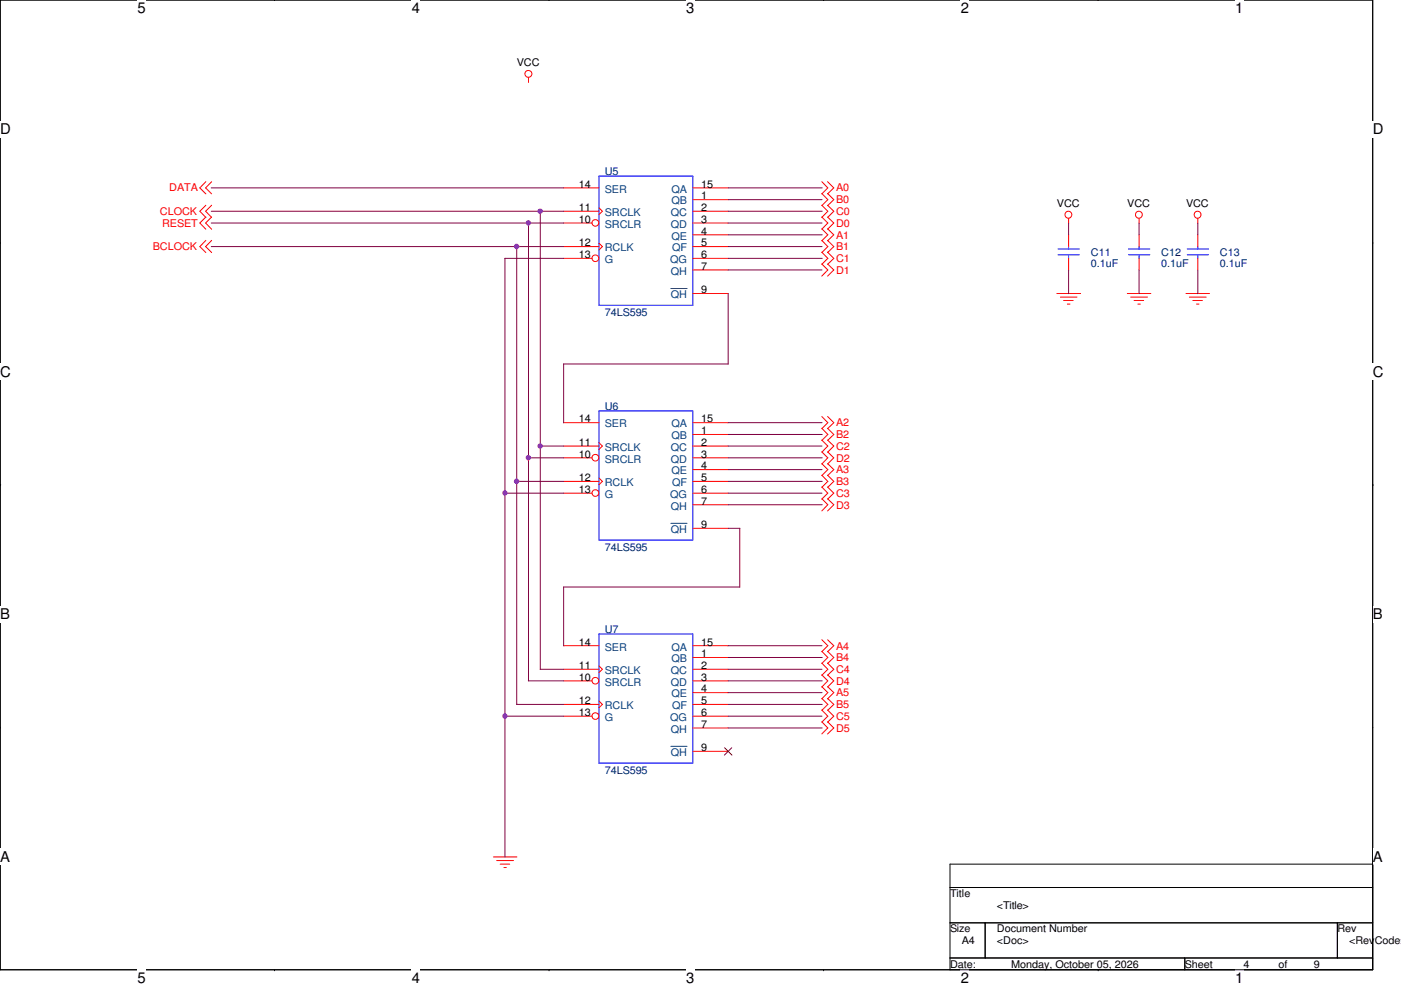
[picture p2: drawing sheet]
<svg xmlns="http://www.w3.org/2000/svg" width="297mm" height="210mm" viewBox="0 0 297 210" stroke-linecap="round" stroke-linejoin="round" font-family="sans-serif">
<path d="M0 0h291v205.6h-291z" fill="none" stroke="#000" stroke-width=".21"/>
<g fill="#fff">
<path d="M29.1 0h1.8v3.5h-1.8z"/>
<path d="M29.1 205.6h1.8v3.5h-1.8z"/>
</g>
<path d="M58.2 0h.1M58.2 205.6h.1" fill="none" stroke="#000" stroke-width=".21"/>
<g fill="#fff">
<path d="M87.3 0h1.7v3.5h-1.7z"/>
<path d="M87.3 205.6h1.7v3.5h-1.7z"/>
</g>
<path d="M116.4 0h.1M116.4 205.6h.1" fill="none" stroke="#000" stroke-width=".21"/>
<g fill="#fff">
<path d="M145.5 0h1.7v3.5h-1.7z"/>
<path d="M145.5 205.6h1.7v3.5h-1.7z"/>
</g>
<path d="M174.6 0h.1M174.6 205.6h.1" fill="none" stroke="#000" stroke-width=".21"/>
<g fill="#fff">
<path d="M203.7 0h1.7v3.5h-1.7z"/>
<path d="M203.7 205.6h1.7v3.5h-1.7z"/>
</g>
<path d="M232.8 0h.1M232.8 205.6h.1" fill="none" stroke="#000" stroke-width=".21"/>
<g fill="#fff">
<path d="M261.9 0h1.7v3.5h-1.7z"/>
<path d="M261.9 205.6h1.7v3.5h-1.7z"/>
<path d="M0 25.7h2.3v3.5h-2.3z"/>
<path d="M291 25.7h2.3v3.5h-2.3z"/>
<path d="M0 77.1h2.3v3.5h-2.3z"/>
<path d="M291 77.1h2.3v3.5h-2.3z"/>
</g>
<path d="M0 51.4h.1M291 51.4h.1" fill="none" stroke="#000" stroke-width=".21"/>
<g fill="#fff">
<path d="M0 128.5h2.1v3.5h-2.1z"/>
<path d="M291 128.5h2.1v3.5h-2.1z"/>
</g>
<path d="M0 102.8h.1M291 102.8h.1" fill="none" stroke="#000" stroke-width=".21"/>
<g fill="#fff">
<path d="M0 179.9h2.1v3.4h-2.1z"/>
<path d="M291 179.9h2.1v3.4h-2.1z"/>
</g>
<path d="M0 154.2h.1M291 154.2h.1M201.4 183.2h89.6v22.4h-89.6zM201.4 188.2h89.6M201.4 195.7h89.6M208.9 195.7v7.4M283.5 195.7v7.4M201.4 203.1h89.6M251.2 203.1v2.5" fill="none" stroke="#000" stroke-width=".21"/>
<g fill="none" stroke="#f00" stroke-width=".21">
<path d="M112.1 16.4v1.1M43.6 38.5l-1.2 1.3 1.2 1.3M44.9 38.5l-1.3 1.3 1.3 1.3M119.5 39.8h7.5M146.9 39.8h7.5M174.2 38.5l1.3 1.3-1.3 1.3M175.5 38.5l1.3 1.3-1.3 1.3M43.6 43.5l-1.2 1.3 1.2 1.3M43.6 51l-1.2 1.3 1.2 1.3M43.6 46l-1.2 1.3 1.2 1.3M44.9 43.5l-1.3 1.3 1.3 1.3M44.9 51l-1.3 1.3 1.3 1.3"/>
<path d="M44.9 46l-1.3 1.3 1.3 1.3M119.5 44.8h7.5M119.5 47.3h6M119.5 52.3h7.5M119.5 54.8h6M127 44.1l.7 .7-.7 .7M127 51.6l.7 .7-.7 .7M146.9 44.8h7.5M146.9 47.3h7.5M146.9 52.3h7.5M146.9 54.8h7.5M146.9 42.3h7.5"/>
<path d="M146.9 49.8h7.5M146.9 57.2h7.5M174.2 46l1.3 1.3-1.3 1.3M174.2 41l1.3 1.3-1.3 1.3M174.2 43.5l1.3 1.3-1.3 1.3M174.2 53.5l1.3 1.3-1.3 1.2M174.2 51l1.3 1.3-1.3 1.3M174.2 56l1.3 1.2-1.3 1.3M174.2 48.5l1.3 1.3-1.3 1.3M175.5 46l1.3 1.3-1.3 1.3M175.5 41l1.3 1.3-1.3 1.3M175.5 43.5l1.3 1.3-1.3 1.3"/>
<path d="M175.5 53.5l1.3 1.3-1.3 1.2M175.5 51l1.3 1.3-1.3 1.3M175.5 56l1.3 1.2-1.3 1.3M175.5 48.5l1.3 1.3-1.3 1.3M226.6 46.3v1M226.6 49.8v2.5M226.6 54.8v2.4M241.5 46.3v1M241.5 49.8v2.5M241.5 54.8v2.4M254 46.3v1M254 49.8v2.5"/>
<path d="M254 54.8v2.4M146.9 62.2h7.5M224.1 62.2h5M224.8 63h3.5M225.5 63.7h2M226.3 64.5h.6M239 62.2h5M239.7 63h3.6M240.4 63.7h2.1M241.3 64.5h.5M251.5 62.2h5M252.2 63h3.5"/>
<path d="M252.9 63.7h2M253.7 64.5h.5M119.5 89.6h7.5M119.5 94.6h7.5M119.5 97.1h6M127 93.9l.7 .7-.7 .7M146.9 89.6h7.5M146.9 94.6h7.5M146.9 97.1h7.5M146.9 92.1h7.5M146.9 99.6h7.5M174.2 88.3l1.3 1.3-1.3 1.3"/>
<path d="M174.2 95.8l1.3 1.3-1.3 1.3M174.2 90.8l1.3 1.3-1.3 1.3M174.2 93.3l1.3 1.3-1.3 1.3M174.2 98.3l1.3 1.3-1.3 1.2M175.5 88.3l1.3 1.3-1.3 1.3M175.5 95.8l1.3 1.3-1.3 1.3M175.5 90.8l1.3 1.3-1.3 1.3M175.5 93.3l1.3 1.3-1.3 1.3M175.5 98.3l1.3 1.3-1.3 1.2M119.5 102.1h7.5M119.5 104.6h6M127 101.3l.7 .8-.7 .7"/>
<path d="M146.9 102.1h7.5M146.9 104.6h7.5M146.9 107h7.5M146.9 112h7.5M174.2 103.3l1.3 1.3-1.3 1.2M174.2 100.8l1.3 1.3-1.3 1.2M174.2 105.7l1.3 1.3-1.3 1.3M175.5 103.3l1.3 1.3-1.3 1.2M175.5 100.8l1.3 1.3-1.3 1.2M175.5 105.7l1.3 1.3-1.3 1.3M119.5 136.9h7.5M146.9 136.9h7.5"/>
<path d="M146.9 139.4h7.5M174.2 135.6l1.3 1.3-1.3 1.3M174.2 138.1l1.3 1.3-1.3 1.3M175.5 135.6l1.3 1.3-1.3 1.3M175.5 138.1l1.3 1.3-1.3 1.3M119.5 141.9h7.5M119.5 144.4h6M119.5 149.4h7.5M119.5 151.8h6M127 141.2l.7 .7-.7 .7M127 148.6l.7 .8-.7 .7M146.9 141.9h7.5"/>
<path d="M146.9 144.4h7.5M146.9 149.4h7.5M146.9 151.8h7.5M146.9 146.9h7.5M146.9 154.3h7.5M146.9 159.3h7.5M174.2 143.1l1.3 1.3-1.3 1.3M174.2 140.6l1.3 1.3-1.3 1.3M174.2 150.5l1.3 1.3-1.3 1.3M174.2 148.1l1.3 1.3-1.3 1.2M174.2 145.6l1.3 1.3-1.3 1.3M174.2 153l1.3 1.3-1.3 1.3"/>
<path d="M175.5 143.1l1.3 1.3-1.3 1.3M175.5 140.6l1.3 1.3-1.3 1.3M175.5 150.5l1.3 1.3-1.3 1.3M175.5 148.1l1.3 1.3-1.3 1.2M175.5 145.6l1.3 1.3-1.3 1.3M175.5 153l1.3 1.3-1.3 1.3M104.6 181.7h5M105.3 182.5h3.6M106 183.2h2.1M106.8 183.9h.6"/>
<circle cx="112" cy="15.7" r=".74"/>
<circle cx="126.2" cy="54.8" r=".71"/>
<circle cx="126.2" cy="47.3" r=".71"/>
<circle cx="226.5" cy="45.5" r=".73"/>
<circle cx="241.5" cy="45.5" r=".73"/>
<circle cx="253.9" cy="45.5" r=".73"/>
<circle cx="126.2" cy="97" r=".71"/>
<circle cx="126.2" cy="104.5" r=".71"/>
<circle cx="126.2" cy="151.8" r=".71"/>
<circle cx="126.2" cy="144.3" r=".71"/>
</g>
<g fill="none" stroke="#00f" stroke-width=".21">
<path d="M127 37.3h19.9v27.4h-19.9zM224.3 54h4.6M224.3 52.8h4.6M226.6 52.3v.5M226.6 54v.8M239.3 54h4.5M239.3 52.8h4.5M241.5 52.3v.5M241.5 54v.8M251.7 54h4.5M251.7 52.8h4.5M254 52.3v.5"/>
<path d="M254 54v.8M127 87.1h19.9v27.4h-19.9zM127 134.4h19.9v27.4h-19.9z"/>
</g>
<path d="M142.2 61.2h3.5M142.2 111h3.5M142.2 158.2h3.5" fill="none" stroke="#004080" stroke-width=".21"/>
<path d="M153.6 158.5l1.6 1.6M155.1 158.5l-1.5 1.6" fill="none" stroke="#804000" stroke-width=".21"/>
<g fill="none" stroke="#800040" stroke-width=".21">
<path d="M44.8 39.8h74.7M154.4 39.8h19.9M44.8 47.3h74.7M44.8 44.8h74.7M44.8 52.3h74.7M107 54.8h12.5M107.1 54.8v126.9M109.6 52.2v97.2M112.1 47.2v97.2M114.6 44.7v97.2M154.3 47.3h20M154.3 52.3h20"/>
<path d="M154.3 42.3h20M154.3 57.2h20M154.4 44.8h19.9M154.4 54.8h19.9M154.4 49.8h19.9M226.6 47.3v2.5M226.6 57.2v5.1M241.5 47.3v2.5M241.5 57.2v5.1M254 47.3v2.5M254 57.2v5.1M119.5 77.2h34.9"/>
<path d="M119.5 77.2v12.5M154.4 62.2v15M112 97.1h7.5M114.5 94.6h5M154.3 94.6h20M154.3 89.6h20M154.3 99.6h20M154.4 97.1h19.9M154.4 92.1h19.9M107 104.6h12.5M109.5 102.1h10M154.3 104.6h20"/>
<path d="M154.4 102.1h19.9M154.4 112h2.5M154.4 107h19.9M156.8 112v12.5M119.5 124.5h37.3M119.5 124.5v12.4M154.3 136.9h20M154.4 139.4h19.9M107 151.8h12.5M109.5 149.4h10M112 144.4h7.5M114.5 141.9h5"/>
<path d="M154.3 141.9h20M154.3 151.8h20M154.3 146.9h20M154.4 144.4h19.9M154.4 149.4h19.9M154.4 154.3h19.9"/>
</g>
<circle cx="112" cy="97" r=".49" fill="#f0f"/>
<circle cx="112" cy="97" r=".49" fill="none" stroke="#f0f" stroke-width=".21"/>
<circle cx="112" cy="47.3" r=".49" fill="#f0f"/>
<circle cx="112" cy="47.3" r=".49" fill="none" stroke="#f0f" stroke-width=".21"/>
<circle cx="114.5" cy="44.8" r=".48" fill="#f0f"/>
<circle cx="114.5" cy="44.8" r=".48" fill="none" stroke="#f0f" stroke-width=".21"/>
<circle cx="114.5" cy="94.6" r=".48" fill="#f0f"/>
<circle cx="114.5" cy="94.6" r=".48" fill="none" stroke="#f0f" stroke-width=".21"/>
<circle cx="109.5" cy="52.3" r=".49" fill="#f0f"/>
<circle cx="109.5" cy="52.3" r=".49" fill="none" stroke="#f0f" stroke-width=".21"/>
<circle cx="109.5" cy="102" r=".49" fill="#f0f"/>
<circle cx="109.5" cy="102" r=".49" fill="none" stroke="#f0f" stroke-width=".21"/>
<circle cx="107" cy="104.5" r=".47" fill="#f0f"/>
<circle cx="107" cy="104.5" r=".47" fill="none" stroke="#f0f" stroke-width=".21"/>
<circle cx="107" cy="151.8" r=".48" fill="#f0f"/>
<circle cx="107" cy="151.8" r=".48" fill="none" stroke="#f0f" stroke-width=".21"/>
<g font-size="3.1">
<text x="29.1" y="2.8">5</text>
<text x="87.3" y="2.8">4</text>
<text x="145.5" y="2.8">3</text>
<text x="203.7" y="2.8">2</text>
<text x="261.9" y="2.8">1</text>
<text x="0" y="28.5">D</text>
<text x="291" y="28.5">D</text>
<text x="0" y="79.9">C</text>
<text x="291" y="79.9">C</text>
<text x="0" y="131.3">B</text>
<text x="291" y="131.3">B</text>
<text x="0" y="182.7">A</text>
<text x="291" y="182.7">A</text>
<text x="29.1" y="208.4">5</text>
<text x="87.3" y="208.4">4</text>
<text x="145.5" y="208.4">3</text>
<text x="203.7" y="208.4">2</text>
<text x="261.9" y="208.4">1</text>
</g>
<g font-size="2.2">
<text x="109.6" y="14">VCC</text>
<text x="122.7" y="39.8">14</text>
<text x="148.6" y="39.8">15</text>
<text x="122.7" y="44.7">11</text>
<text x="122.7" y="47.2">10</text>
<text x="148.6" y="42.3">1</text>
<text x="148.6" y="44.7">2</text>
<text x="148.6" y="47.2">3</text>
<text x="224.1" y="43.9">VCC</text>
<text x="239" y="43.9">VCC</text>
<text x="251.5" y="43.9">VCC</text>
<text x="122.7" y="52.2">12</text>
<text x="148.6" y="49.7">4</text>
<text x="148.6" y="52.2">5</text>
<text x="122.7" y="54.7">13</text>
<text x="148.6" y="54.7">6</text>
<text x="148.6" y="57.2">7</text>
<text x="148.6" y="62.2">9</text>
<text x="122.7" y="89.6">14</text>
<text x="148.6" y="89.6">15</text>
<text x="122.7" y="94.5">11</text>
<text x="148.6" y="92.1">1</text>
<text x="148.6" y="94.5">2</text>
<text x="122.7" y="97">10</text>
<text x="148.6" y="97">3</text>
<text x="148.6" y="99.5">4</text>
<text x="122.7" y="102">12</text>
<text x="122.7" y="104.5">13</text>
<text x="148.6" y="102">5</text>
<text x="148.6" y="104.5">6</text>
<text x="148.6" y="107">7</text>
<text x="148.6" y="112">9</text>
<text x="122.7" y="136.9">14</text>
<text x="148.6" y="136.9">15</text>
<text x="122.7" y="141.9">11</text>
<text x="148.6" y="139.4">1</text>
<text x="148.6" y="141.9">2</text>
<text x="122.7" y="144.3">10</text>
<text x="122.7" y="149.3">12</text>
<text x="148.6" y="144.3">3</text>
<text x="148.6" y="146.8">4</text>
<text x="148.6" y="149.3">5</text>
<text x="122.7" y="151.8">13</text>
<text x="148.6" y="151.8">6</text>
<text x="148.6" y="154.3">7</text>
<text x="148.6" y="159.3">9</text>
<text x="201.4" y="190.2">Title</text>
<text x="201.4" y="197.7">Size</text>
<text x="211.4" y="197.7">Document Number</text>
<text x="211.4" y="192.7">&lt;Title&gt;</text>
<text x="283.5" y="197.7">Rev</text>
<text x="203.9" y="200.2">A4</text>
<text x="211.4" y="200.2">&lt;Doc&gt;</text>
<text x="286" y="200.2">&lt;RevCode&gt;</text>
<text x="201.4" y="205.1">Date:</text>
<text x="214.4" y="205.1">Monday, October 05, 2026</text>
<text x="251.2" y="205.1">Sheet</text>
<text x="263.6" y="205.1">4</text>
<text x="271.1" y="205.1">of</text>
<text x="278.6" y="205.1">9</text>
</g>
<g font-size="2.2" fill="#f00">
<text x="35.9" y="40.6">DATA</text>
<text x="177.3" y="40.6">A0</text>
<text x="33.9" y="45.6">CLOCK</text>
<text x="177.3" y="43.1">B0</text>
<text x="177.3" y="45.6">C0</text>
<text x="32.4" y="53">BCLOCK</text>
<text x="34.4" y="48.1">RESET</text>
<text x="177.3" y="48.1">D0</text>
<text x="177.3" y="53">B1</text>
<text x="177.3" y="50.6">A1</text>
<text x="177.3" y="55.5">C1</text>
<text x="177.3" y="58">D1</text>
<text x="177.3" y="90.4">A2</text>
<text x="177.3" y="92.9">B2</text>
<text x="177.3" y="95.4">C2</text>
<text x="177.3" y="97.9">D2</text>
<text x="177.3" y="100.4">A3</text>
<text x="177.3" y="105.3">C3</text>
<text x="177.3" y="102.8">B3</text>
<text x="177.3" y="107.8">D3</text>
<text x="177.3" y="137.7">A4</text>
<text x="177.3" y="140.2">B4</text>
<text x="177.3" y="142.7">C4</text>
<text x="177.3" y="145.2">D4</text>
<text x="177.3" y="147.7">A5</text>
<text x="177.3" y="152.6">C5</text>
<text x="177.3" y="150.2">B5</text>
<text x="177.3" y="155.1">D5</text>
</g>
<g font-size="2.2" fill="#000080">
<text x="128.2" y="37.1">U5</text>
<text x="231.3" y="54.3">C11</text>
<text x="231.3" y="56.6">0.1uF</text>
<text x="246.2" y="54.3">C12</text>
<text x="246.2" y="56.6">0.1uF</text>
<text x="258.7" y="54.3">C13</text>
<text x="258.7" y="56.6">0.1uF</text>
<text x="128.2" y="67">74LS595</text>
<text x="128.2" y="86.9">U6</text>
<text x="128.2" y="116.8">74LS595</text>
<text x="128.2" y="134.2">U7</text>
<text x="128.2" y="164.1">74LS595</text>
</g>
<g font-size="2.2" fill="#004080">
<text x="128.2" y="40.9">SER</text>
<text x="142.4" y="40.9">QA</text>
<text x="128.2" y="45.8">SRCLK</text>
<text x="142.2" y="45.8">QC</text>
<text x="142.4" y="43.3">QB</text>
<text x="128.2" y="48.3">SRCLR</text>
<text x="128.2" y="53.3">RCLK</text>
<text x="142.2" y="48.3">QD</text>
<text x="142.4" y="50.8">QE</text>
<text x="142.5" y="53.3">QF</text>
<text x="128.2" y="55.8">G</text>
<text x="142.1" y="55.8">QG</text>
<text x="142.2" y="58.3">QH</text>
<text x="142.2" y="63.2">QH</text>
<text x="128.2" y="90.6">SER</text>
<text x="128.2" y="95.6">SRCLK</text>
<text x="142.2" y="95.6">QC</text>
<text x="142.4" y="90.6">QA</text>
<text x="142.4" y="93.1">QB</text>
<text x="128.2" y="98.1">SRCLR</text>
<text x="142.2" y="98.1">QD</text>
<text x="142.4" y="100.6">QE</text>
<text x="128.2" y="103.1">RCLK</text>
<text x="128.2" y="105.6">G</text>
<text x="142.1" y="105.6">QG</text>
<text x="142.5" y="103.1">QF</text>
<text x="142.2" y="108">QH</text>
<text x="142.2" y="113">QH</text>
<text x="128.2" y="137.9">SER</text>
<text x="142.4" y="137.9">QA</text>
<text x="128.2" y="142.9">SRCLK</text>
<text x="142.2" y="142.9">QC</text>
<text x="142.4" y="140.4">QB</text>
<text x="128.2" y="145.4">SRCLR</text>
<text x="142.2" y="145.4">QD</text>
<text x="142.4" y="147.9">QE</text>
<text x="128.2" y="150.4">RCLK</text>
<text x="128.2" y="152.9">G</text>
<text x="142.1" y="152.9">QG</text>
<text x="142.2" y="155.4">QH</text>
<text x="142.5" y="150.4">QF</text>
<text x="142.2" y="160.3">QH</text>
</g>
</svg>
